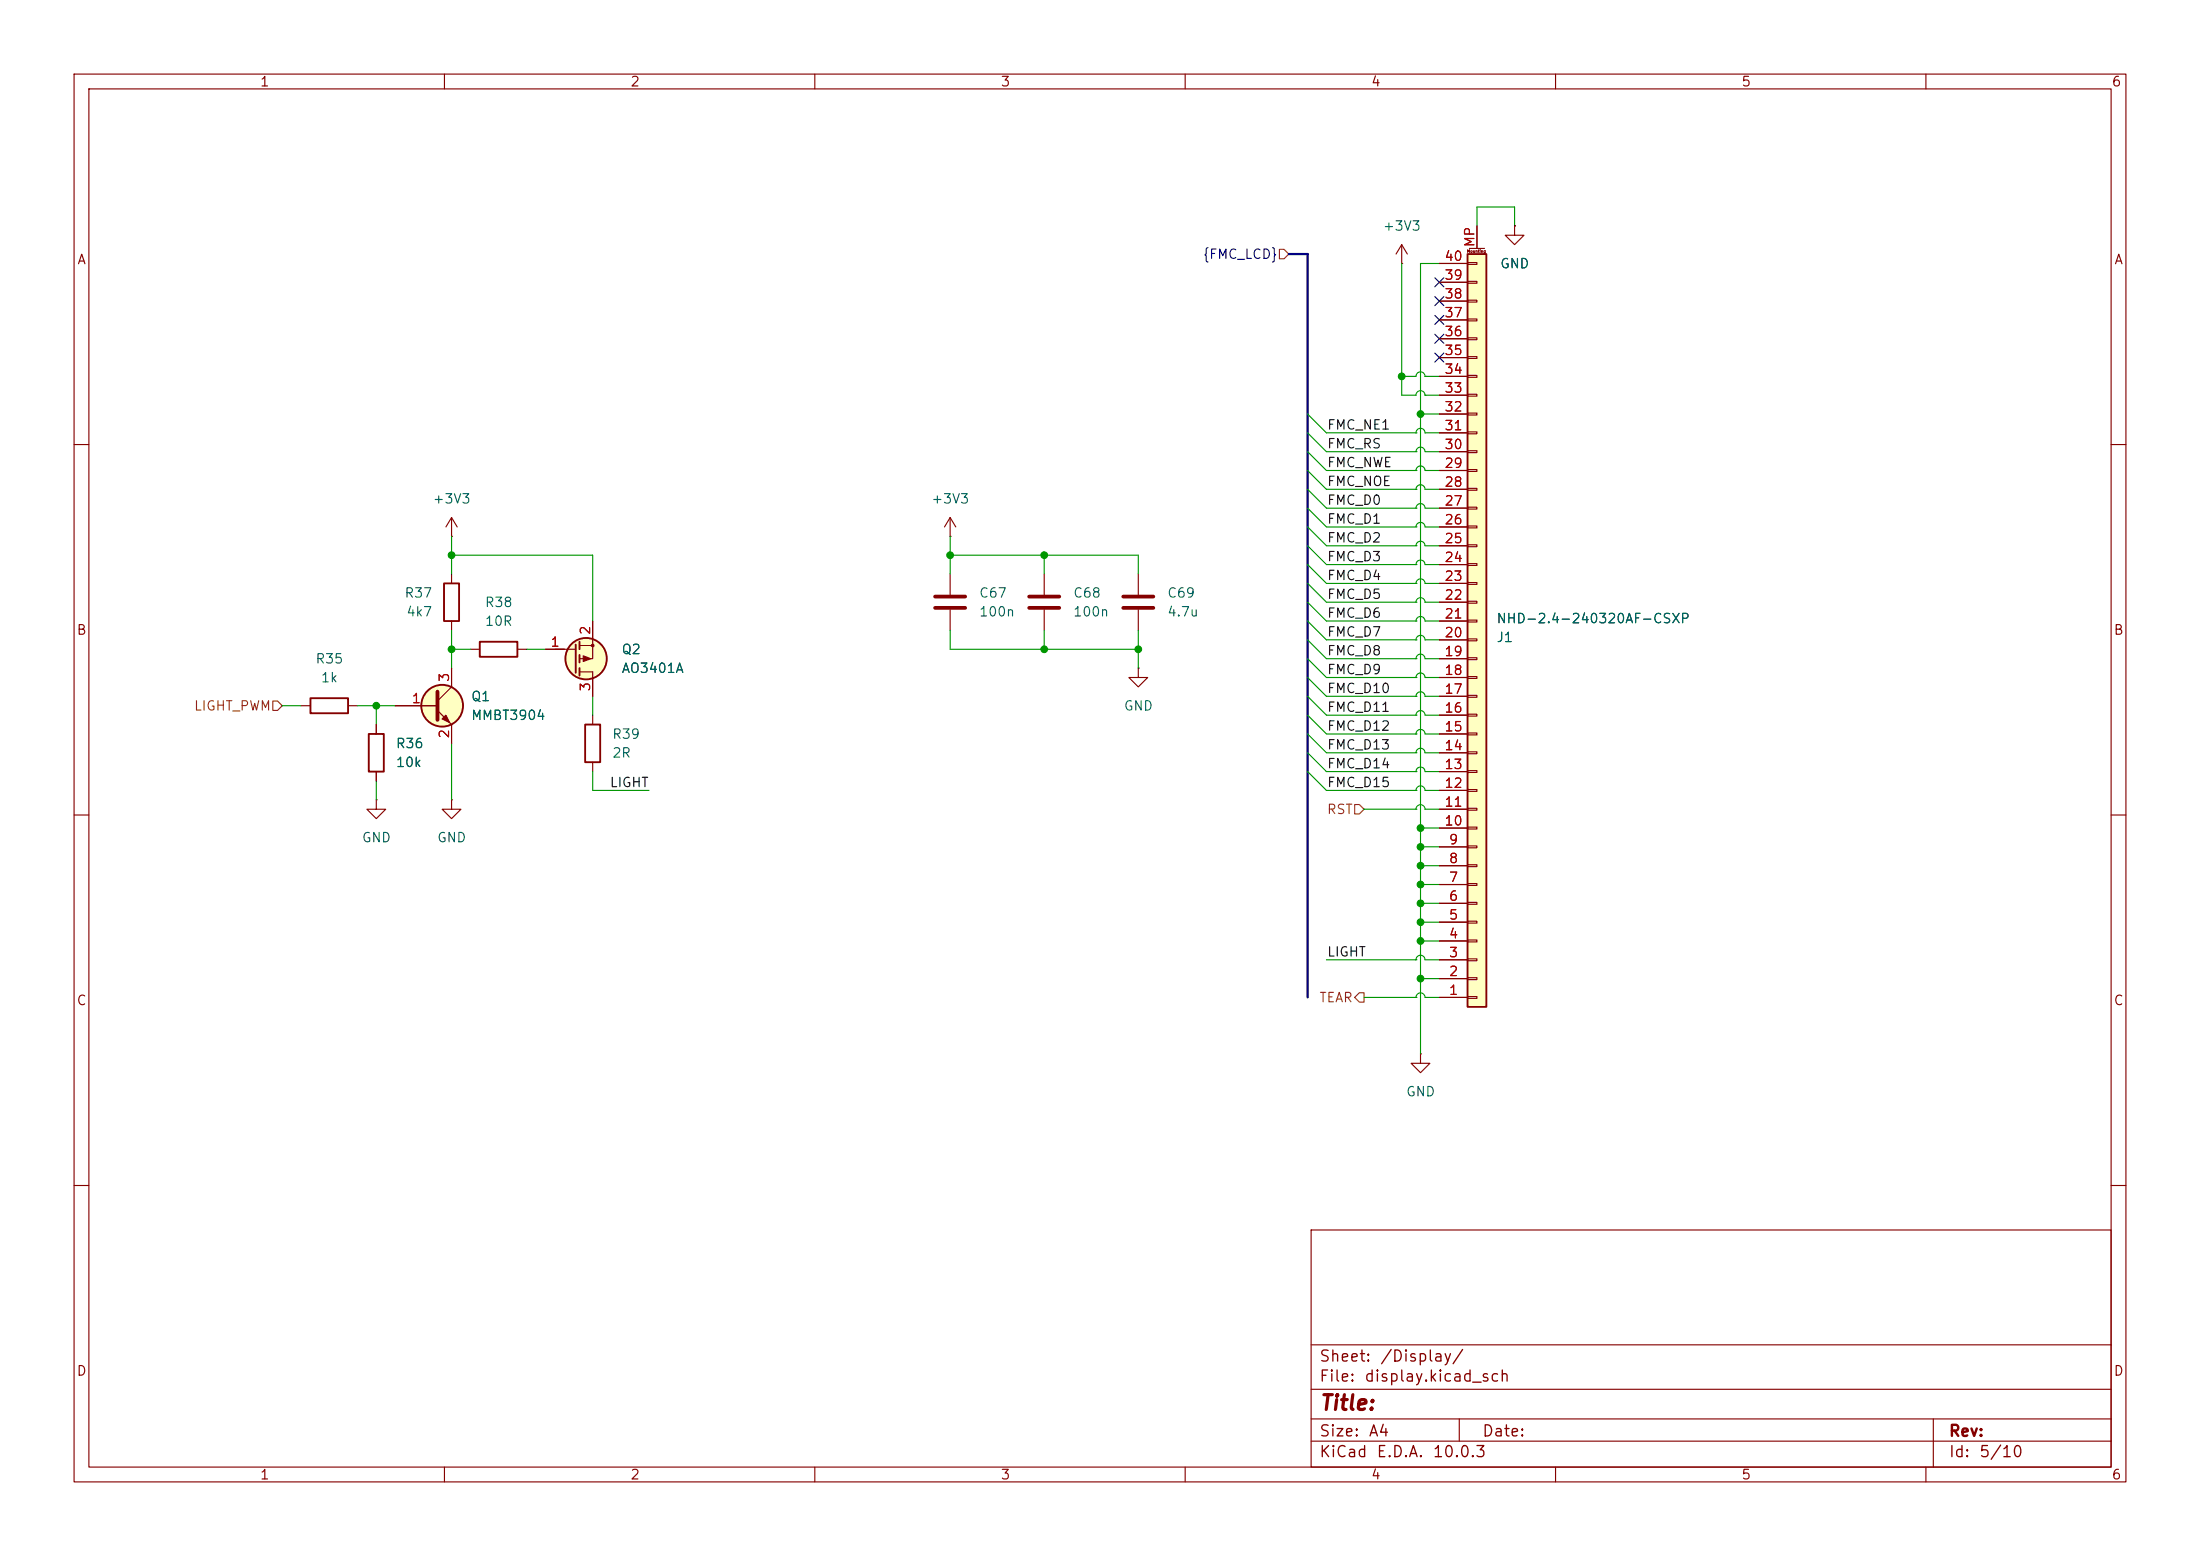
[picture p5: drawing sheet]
<svg xmlns="http://www.w3.org/2000/svg" width="297mm" height="210mm" viewBox="0 0 297 210" stroke-linecap="round" stroke-linejoin="round" font-family="sans-serif">
<g fill="none" stroke="#840000" stroke-width=".15">
<path d="M10 10h277v190h-277zM12 12h273v186h-273zM60 10v2M110 10v2M160 10v2M210 10v2M260 10v2M189.2 35.6h.1M189.2 33l-.7 1.3M189.2 33l.8 1.3M189.2 33v2.6M204.5 30.5v1.3h1.2l-1.2 1.2-1.3-1.2h1.3"/>
<path d="M204.5 30.5h.1M10 60h2M61 77.5v1.2M128.3 72.4h.1M128.3 69.9l-.8 1.2M128.3 69.9l.7 1.2M128.3 69.9v2.5M128.3 77.5v2.8M141 77.5v2.8M153.7 77.5v2.8M285 60h2M40.6 95.3h1.3"/>
<path d="M47 95.3h1.3M53.3 95.3h5.8M59.1 95.9l1.9 1.9v2.5M61 90.2v2.5l-1.9 1.9M61 83.8v1.3M63.5 87.6h1.3M69.8 87.6h1.3M73.7 87.6h4M78.2 87.1h1.8M78.2 90.7h1.8v3.3M80 83.8v5.1h-1.8M80 96.5v1.3"/>
<path d="M128.3 82.3v2.8M141 82.3v2.8M153.7 82.3v2.8M10 110h2M61 108v1.2h1.2l-1.2 1.3-1.3-1.3h1.3M61 108h.1M80 102.9v1.2M285 110h2M10 160h2M177 166h108v32h-108zM285 160h2M60 198v2"/>
<path d="M110 198v2M160 198v2M177 194.5h108M177 191.5h108M177 187.5h108M177 181.5h108M197 191.5v3M210 198v2M260 198v2M261 191.5v6.5"/>
</g>
<g fill="#ffffc2" stroke="#ffffc2" stroke-width=".14">
<circle cx="79.1" cy="88.9" r="2.79"/>
<circle cx="59.7" cy="95.2" r="2.82"/>
</g>
<g fill="none" stroke="#840000" stroke-width=".25">
<path d="M59.9 78.7h2.1v5.1h-2.1zM41.9 94.2h5.1v2.1h-5.1zM64.8 86.6h5v2h-5zM77.7 87v3.8M78.2 86.6v1M78.2 88.4v1M78.2 90.2v1M79 97.8h2v5.1h-2z"/>
<circle cx="59.7" cy="95.2" r="2.82"/>
<circle cx="79.1" cy="88.9" r="2.79"/>
</g>
<g fill="#840000" stroke="#840000" stroke-width=".15">
<path d="M78.7 88.5l1.1 .4-1.1 .4z"/>
<path d="M60.2 96.5l.5 1-1-.5z"/>
<circle cx="80" cy="87.1" r=".18"/>
</g>
<path d="M59.1 93.3v3.9M126.2 80.5h4.1M126.2 82h4.1M138.9 80.5h4.1M138.9 82h4.1M151.6 80.5h4.1M151.6 82h4.1" fill="none" stroke="#840000" stroke-width=".51"/>
<path d="M198.1 34.3h2.6v101.6h-2.6z" fill="#ffffc2"/>
<path d="M198.1 34.3h2.6v101.6h-2.6zM49.8 99.1h2v5h-2z" fill="none" stroke="#840000" stroke-width=".25"/>
<g fill="none" stroke="#840000" stroke-width=".15">
<path d="M194.3 38.1h3.8M194.3 35.6h3.8M198.1 38h1.3v.2h-1.3zM198.1 35.4h1.3v.3h-1.3zM198.4 33.5h2M199.4 30.5v3M204.5 30.5h.1M194.3 58.4h3.8M194.3 55.9h3.8M194.3 53.3h3.8M194.3 50.8h3.8M194.3 48.3h3.8"/>
<path d="M194.3 45.7h3.8M194.3 43.2h3.8M194.3 40.6h3.8M198.1 58.3h1.3v.2h-1.3zM198.1 55.8h1.3v.2h-1.3zM198.1 53.2h1.3v.3h-1.3zM198.1 50.7h1.3v.2h-1.3zM198.1 48.1h1.3v.3h-1.3zM198.1 45.6h1.3v.2h-1.3zM198.1 43.1h1.3v.2h-1.3zM198.1 40.5h1.3v.3h-1.3zM61 72.4h.1"/>
<path d="M61 69.9l-.8 1.2M61 69.9l.7 1.2M61 69.9v2.5M194.3 78.7h3.8M194.3 76.2h3.8M194.3 73.7h3.8M194.3 71.1h3.8M194.3 68.6h3.8M194.3 66h3.8M194.3 63.5h3.8M194.3 61h3.8M198.1 78.6h1.3v.3h-1.3z"/>
<path d="M198.1 76.1h1.3v.2h-1.3zM198.1 73.5h1.3v.3h-1.3zM198.1 71h1.3v.2h-1.3zM198.1 68.5h1.3v.2h-1.3zM198.1 65.9h1.3v.3h-1.3zM198.1 63.4h1.3v.2h-1.3zM198.1 60.8h1.3v.3h-1.3zM50.8 97.8v1.3M53.3 95.3h5.8M61 90.2v2.5M61 97.8v2.5M73.7 87.6h2.5"/>
<path d="M80 83.8v2.6M80 91.4v2.6M153.7 90.2v1.2h1.2l-1.2 1.3-1.3-1.3h1.3M153.7 90.2h.1M194.3 99.1h3.8M194.3 96.5h3.8M194.3 94h3.8M194.3 91.4h3.8M194.3 88.9h3.8M194.3 86.4h3.8M194.3 83.8h3.8M194.3 81.3h3.8"/>
<path d="M198.1 98.9h1.3v.3h-1.3zM198.1 96.4h1.3v.2h-1.3zM198.1 93.9h1.3v.2h-1.3zM198.1 91.3h1.3v.3h-1.3zM198.1 88.8h1.3v.2h-1.3zM198.1 86.2h1.3v.3h-1.3zM198.1 83.7h1.3v.2h-1.3zM198.1 81.2h1.3v.2h-1.3zM50.8 108v1.2h1.3l-1.3 1.3-1.3-1.3h1.3M50.8 108h.1M50.8 104.1v1.3M194.3 119.4h3.8"/>
<path d="M194.3 116.8h3.8M194.3 114.3h3.8M194.3 111.8h3.8M194.3 109.2h3.8M194.3 106.7h3.8M194.3 104.1h3.8M194.3 101.6h3.8M198.1 119.3h1.3v.2h-1.3zM198.1 116.7h1.3v.3h-1.3zM198.1 114.2h1.3v.2h-1.3zM198.1 111.6h1.3v.3h-1.3zM198.1 109.1h1.3v.2h-1.3z"/>
<path d="M198.1 106.6h1.3v.2h-1.3zM198.1 104h1.3v.3h-1.3zM198.1 101.5h1.3v.2h-1.3zM194.3 134.6h3.8M194.3 132.1h3.8M194.3 129.5h3.8M194.3 127h3.8M194.3 124.5h3.8M194.3 121.9h3.8M198.1 134.5h1.3v.2h-1.3zM198.1 132h1.3v.2h-1.3zM198.1 129.4h1.3v.3h-1.3z"/>
<path d="M198.1 126.9h1.3v.2h-1.3zM198.1 124.3h1.3v.3h-1.3zM198.1 121.8h1.3v.2h-1.3zM191.8 142.2v1.3h1.2l-1.2 1.3-1.3-1.3h1.3M191.8 142.2h.1"/>
</g>
<path d="M172.7 33.7h.7l.6 .6-.6 .6h-.7zM36.8 94.6h.7l.6 .7-.6 .6h-.7zM182.9 108.6h.6l.6 .6-.6 .7h-.6zM183.5 134h.6v1.3h-.6l-.6-.7z" fill="none" stroke="#725600" stroke-width=".15"/>
<path d="M174 34.3h2.5v100.3" fill="none" stroke="#000084" stroke-width=".3"/>
<g fill="none" stroke="#009600" stroke-width=".15">
<path d="M189.2 35.6v17.7h2a.61 .61 0 0 1 .6-.6 .61 .61 0 0 1 .6 .6M194.3 35.6h-2.5v106.6M199.4 30.5v-2.6h5.1v2.6M176.5 58.4l2.6 2.6h12.1M176.5 55.9l2.6 2.5h12.1M189.2 50.8h2a.61 .61 0 0 1 .6-.6 .61 .61 0 0 1 .6 .6M191.2 58.4h.1M191.2 58.4a.61 .61 0 0 1 .6-.6 .61 .61 0 0 1 .6 .6h1.9M191.8 55.9h2.5M192.4 50.8h.1M192.4 53.3h.1M192.4 50.8h1.9"/>
<path d="M192.4 53.3h1.9M61 74.9h19v8.9M61 72.4v5.1M128.3 74.9h25.4v2.6M128.3 72.4v5.1M141 74.9v2.6M176.5 66l2.6 2.6h12.1M176.5 61l2.6 2.5h12.1M176.5 63.5l2.6 2.5h12.1M176.5 76.2l2.6 2.5h12.1M176.5 68.6l2.6 2.5h12.1M176.5 73.7l2.6 2.5h12.1"/>
<path d="M176.5 78.7l2.6 2.6h12.1M176.5 71.1l2.6 2.6h12.1M191.2 68.6h.1M191.2 68.6a.61 .61 0 0 1 .6-.6 .61 .61 0 0 1 .6 .6h1.9M191.2 61h.1M191.2 61a.61 .61 0 0 1 .6-.6 .61 .61 0 0 1 .6 .6h1.9M191.2 63.5h.1M191.2 63.5a.61 .61 0 0 1 .6-.6 .61 .61 0 0 1 .6 .6h1.9M191.2 66h.1M191.2 66a.61 .61 0 0 1 .6-.6 .61 .61 0 0 1 .6 .6h1.9M191.2 78.7h.1M191.2 78.7a.61 .61 0 0 1 .6-.6 .61 .61 0 0 1 .6 .6h1.9"/>
<path d="M191.2 71.1h.1M191.2 71.1a.61 .61 0 0 1 .6-.6 .61 .61 0 0 1 .6 .6h1.9M191.2 76.2h.1M191.2 76.2a.61 .61 0 0 1 .6-.6 .61 .61 0 0 1 .6 .6h1.9M191.2 73.7h.1M191.2 73.7a.61 .61 0 0 1 .6-.6 .61 .61 0 0 1 .6 .6h1.9M38.1 95.3h2.5M48.3 95.3h5M50.8 95.3v2.5M61 87.6h2.5M61 85.1v5.1M71.1 87.6h2.6"/>
<path d="M80 94v2.5M128.3 85.1v2.5h25.4M141 85.1v2.5M153.7 85.1v5.1M176.5 99.1l2.6 2.5h12.1M176.5 96.5l2.6 2.6h12.1M176.5 91.4l2.6 2.6h12.1M176.5 88.9l2.6 2.5h12.1M176.5 86.4l2.6 2.5h12.1M176.5 83.8l2.6 2.6h12.1M176.5 81.3l2.6 2.5h12.1M176.5 94l2.6 2.5h12.1"/>
<path d="M191.2 99.1h.1M191.2 99.1a.61 .61 0 0 1 .6-.6 .61 .61 0 0 1 .6 .6h1.9M191.2 94h.1M191.2 94a.61 .61 0 0 1 .6-.6 .61 .61 0 0 1 .6 .6h1.9M191.2 91.4h.1M191.2 91.4a.61 .61 0 0 1 .6-.6 .61 .61 0 0 1 .6 .6h1.9M191.2 88.9h.1M191.2 88.9a.61 .61 0 0 1 .6-.6 .61 .61 0 0 1 .6 .6h1.9M191.2 86.4h.1M191.2 86.4a.61 .61 0 0 1 .6-.6 .61 .61 0 0 1 .6 .6h1.9M191.2 83.8h.1M191.2 83.8a.61 .61 0 0 1 .6-.6 .61 .61 0 0 1 .6 .6h1.9"/>
<path d="M191.2 81.3h.1M191.2 81.3a.61 .61 0 0 1 .6-.6 .61 .61 0 0 1 .6 .6h1.9M191.2 96.5h.1M191.2 96.5a.61 .61 0 0 1 .6-.6 .61 .61 0 0 1 .6 .6h1.9M50.8 105.4v2.6M61 100.3v7.7M80 104.1v2.6h7.6M176.5 101.6l2.6 2.5h12.1M176.5 104.1l2.6 2.6h12.1M184.1 109.2h7.1M191.2 101.6h.1M191.2 101.6a.61 .61 0 0 1 .6-.6 .61 .61 0 0 1 .6 .6h1.9"/>
<path d="M191.2 104.1h.1M191.2 104.1a.61 .61 0 0 1 .6-.6 .61 .61 0 0 1 .6 .6h1.9M191.2 106.7h.1M191.2 106.7a.61 .61 0 0 1 .6-.6 .61 .61 0 0 1 .6 .6h1.9M191.2 109.2h.1M191.2 109.2a.61 .61 0 0 1 .6-.6 .61 .61 0 0 1 .6 .6h1.9M191.8 119.4h2.5M191.8 116.8h2.5M191.8 114.3h2.5M191.8 111.8h2.5M179.1 129.5h12.1M184.1 134.6h7.1"/>
<path d="M191.2 134.6h.1M191.2 134.6a.61 .61 0 0 1 .6-.6 .61 .61 0 0 1 .6 .6h1.9M191.2 129.5h.1M191.2 129.5a.61 .61 0 0 1 .6-.6 .61 .61 0 0 1 .6 .6h1.9M191.8 121.9h2.5M191.8 132.1h2.5M191.8 127h2.5M191.8 124.5h2.5"/>
</g>
<path d="M193.7 37.5l1.2 1.2M194.9 37.5l-1.2 1.2M193.7 42.6l1.2 1.2M193.7 40l1.2 1.2M193.7 45.1l1.2 1.2M193.7 47.7l1.2 1.2M194.9 42.6l-1.2 1.2M194.9 40l-1.2 1.2M194.9 45.1l-1.2 1.2M194.9 47.7l-1.2 1.2" fill="none" stroke="#000084" stroke-width=".15"/>
<g fill="#009600" stroke="#009600" stroke-width=".14">
<circle cx="153.7" cy="87.6" r=".46"/>
<circle cx="128.3" cy="74.9" r=".46"/>
<circle cx="141" cy="87.6" r=".46"/>
<circle cx="141" cy="74.9" r=".46"/>
<circle cx="189.2" cy="50.8" r=".46"/>
<circle cx="191.8" cy="55.9" r=".46"/>
<circle cx="191.8" cy="119.4" r=".46"/>
<circle cx="191.8" cy="111.8" r=".46"/>
<circle cx="191.8" cy="116.8" r=".46"/>
<circle cx="191.8" cy="114.3" r=".46"/>
<circle cx="191.8" cy="127" r=".46"/>
<circle cx="191.8" cy="132.1" r=".46"/>
<circle cx="191.8" cy="124.5" r=".46"/>
<circle cx="191.8" cy="121.9" r=".46"/>
<circle cx="50.8" cy="95.3" r=".46"/>
<circle cx="61" cy="74.9" r=".46"/>
<circle cx="61" cy="87.6" r=".46"/>
</g>
<text font-size="2" fill="#840000" x="178" y="190.8">Title:</text>
<g font-size="1.5" fill="#840000">
<text x="178" y="184.2">Sheet:</text>
<text x="186.2" y="184.2">/Display/</text>
<text x="178" y="186.9">File:</text>
<text x="184.1" y="186.9">display.kicad_sch</text>
<text x="178" y="197.1">KiCad</text>
<text x="178" y="194.3">Size:</text>
<text x="184.7" y="194.3">A4</text>
<text x="185.7" y="197.1">E.D.A.</text>
<text x="193.3" y="197.1">10.0.3</text>
<text x="200" y="194.3">Date:</text>
<text x="263" y="194.3">Rev:</text>
<text x="263" y="197.1">Id:</text>
<text x="267.1" y="197.1">5/10</text>
</g>
<g font-size="1.3" fill="#840000">
<text x="35" y="12">1</text>
<text x="85" y="12">2</text>
<text x="135" y="12">3</text>
<text x="185" y="12">4</text>
<text x="235" y="12">5</text>
<text x="285" y="12">6</text>
<text x="10.3" y="36">A</text>
<text x="285.3" y="36">A</text>
<text x="10.3" y="86">B</text>
<text x="285.3" y="86">B</text>
<text x="10.3" y="136">C</text>
<text x="285.3" y="136">C</text>
<text x="10.3" y="186">D</text>
<text x="285.3" y="186">D</text>
<text x="35" y="200">1</text>
<text x="85" y="200">2</text>
<text x="135" y="200">3</text>
<text x="185" y="200">4</text>
<text x="235" y="200">5</text>
<text x="285" y="200">6</text>
</g>
<text font-size="1.3" fill="#000084" x="162.3" y="35.3">{FMC_LCD}</text>
<g font-size="1.3" fill="#006464">
<text x="186.6" y="31.5">+3V3</text>
<text x="202.4" y="36.5">GND</text>
<text x="58.3" y="68.3">+3V3</text>
<text x="125.6" y="68.3">+3V3</text>
<text x="54.5" y="81">R37</text>
<text x="54.8" y="83.5">4k7</text>
<text x="65.4" y="82.3">R38</text>
<text x="132.1" y="83.5">100n</text>
<text x="132.1" y="81">C67</text>
<text x="144.8" y="83.5">100n</text>
<text x="144.8" y="81">C68</text>
<text x="157.5" y="81">C69</text>
<text x="157.5" y="83.5">4.7u</text>
<text x="42.5" y="89.9">R35</text>
<text x="65.4" y="84.8">10R</text>
<text x="83.8" y="88.6">Q2</text>
<text x="201.9" y="87">J1</text>
<text x="201.9" y="84.4">NHD-2.4-240320AF-CSXP</text>
<text x="43.2" y="92.4">1k</text>
<text x="63.5" y="95">Q1</text>
<text x="83.8" y="91.1">AO3401A</text>
<text x="53.3" y="101.3">R36</text>
<text x="63.5" y="97.5">MMBT3904</text>
<text x="82.6" y="100">R39</text>
<text x="151.6" y="96.2">GND</text>
<text x="53.3" y="103.8">10k</text>
<text x="82.6" y="102.6">2R</text>
<text x="48.8" y="114">GND</text>
<text x="58.9" y="114">GND</text>
<text x="189.7" y="148.3">GND</text>
</g>
<g font-size="1.3" fill="#a90000">
<text x="194.9" y="35.5">40</text>
<text x="199.4" y="33.5" transform="rotate(-90 199.4 33.5)">MP</text>
<text x="194.9" y="40.6">38</text>
<text x="194.9" y="38.1">39</text>
<text x="194.9" y="45.7">36</text>
<text x="194.9" y="43.2">37</text>
<text x="194.9" y="53.3">33</text>
<text x="194.9" y="50.8">34</text>
<text x="194.9" y="48.2">35</text>
<text x="194.9" y="58.4">31</text>
<text x="194.9" y="55.9">32</text>
<text x="194.9" y="63.5">29</text>
<text x="194.9" y="60.9">30</text>
<text x="194.9" y="71.1">26</text>
<text x="194.9" y="68.6">27</text>
<text x="194.9" y="66">28</text>
<text x="194.9" y="76.2">24</text>
<text x="194.9" y="73.6">25</text>
<text x="194.9" y="83.8">21</text>
<text x="194.9" y="81.3">22</text>
<text x="194.9" y="78.7">23</text>
<text x="74.2" y="87.6">1</text>
<text x="80" y="85.8" transform="rotate(-90 80 85.8)">2</text>
<text x="194.9" y="88.9">19</text>
<text x="194.9" y="86.3">20</text>
<text x="55.5" y="95.2">1</text>
<text x="60.9" y="92.1" transform="rotate(-90 60.9 92.1)">3</text>
<text x="80" y="93.4" transform="rotate(-90 80 93.4)">3</text>
<text x="194.9" y="94">17</text>
<text x="194.9" y="91.4">18</text>
<text x="60.9" y="99.8" transform="rotate(-90 60.9 99.8)">2</text>
<text x="194.9" y="101.6">14</text>
<text x="194.9" y="99">15</text>
<text x="194.9" y="96.5">16</text>
<text x="194.9" y="106.7">12</text>
<text x="194.9" y="104.1">13</text>
<text x="194.9" y="111.7">10</text>
<text x="194.9" y="109.2">11</text>
<text x="195.5" y="119.4">7</text>
<text x="195.5" y="116.8">8</text>
<text x="195.5" y="114.3">9</text>
<text x="195.5" y="124.4">5</text>
<text x="195.5" y="121.9">6</text>
<text x="195.5" y="129.5">3</text>
<text x="195.5" y="127">4</text>
<text x="195.5" y="134.6">1</text>
<text x="195.5" y="132.1">2</text>
</g>
<g font-size="1.3" fill="#0f0f0f">
<text x="179.1" y="58.3">FMC_NE1</text>
<text x="179.1" y="63.4">FMC_NWE</text>
<text x="179.1" y="60.8">FMC_RS</text>
<text x="179.1" y="65.9">FMC_NOE</text>
<text x="179.1" y="68.5">FMC_D0</text>
<text x="179.1" y="71">FMC_D1</text>
<text x="179.1" y="73.5">FMC_D2</text>
<text x="179.1" y="76.1">FMC_D3</text>
<text x="179.1" y="83.7">FMC_D6</text>
<text x="179.1" y="78.6">FMC_D4</text>
<text x="179.1" y="81.2">FMC_D5</text>
<text x="179.1" y="88.8">FMC_D8</text>
<text x="179.1" y="86.2">FMC_D7</text>
<text x="179.1" y="91.3">FMC_D9</text>
<text x="179.1" y="93.9">FMC_D10</text>
<text x="179.1" y="98.9">FMC_D12</text>
<text x="179.1" y="101.5">FMC_D13</text>
<text x="179.1" y="96.4">FMC_D11</text>
<text x="82.2" y="106.6">LIGHT</text>
<text x="179.1" y="106.6">FMC_D15</text>
<text x="179.1" y="104">FMC_D14</text>
<text x="179.1" y="129.4">LIGHT</text>
</g>
<g font-size="1.3" fill="#725600">
<text x="26.1" y="96.2">LIGHT_PWM</text>
<text x="179" y="110.2">RST</text>
<text x="178" y="135.6">TEAR</text>
</g>
<text font-size=".4" fill="#840000" x="198" y="34.2">Mounting</text>
</svg>
